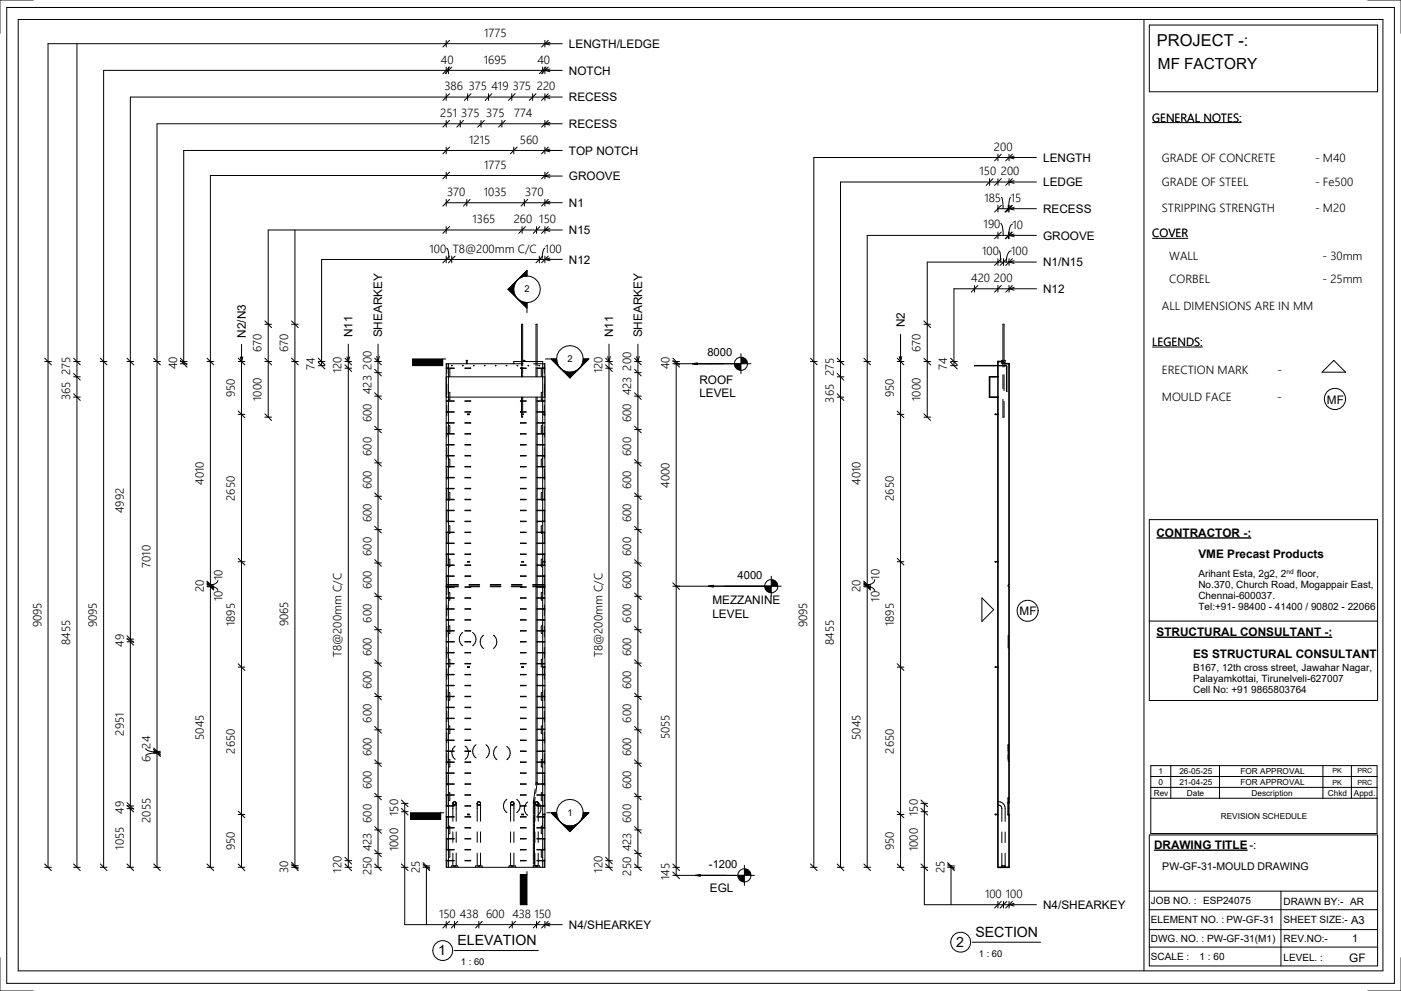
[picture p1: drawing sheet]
<svg xmlns="http://www.w3.org/2000/svg" width="420mm" height="297mm" viewBox="0 0 420 297" stroke-linecap="round" stroke-linejoin="round" font-family="sans-serif">
<g fill="#000">
<path d="M152.3 86.7l2.9-2.8-1.1 1.8-.1 1zM152.3 86.7h1.7l.1 1.1 1.1 1.8zM158 81.1v1.6l-1 .2-1.8 1zM155.2 89.6l.8 .6 2 .5v1.7zM123.8 107.6h9v2h-9zM165.2 107.6h1.7l.5 2 .7 .8zM170.9 111.6l2-.5 .8-.7-2.8 2.9zM168.1 110.4l.8 .7 2 .5v1.7zM174.9 107.6h1.6l-2.8 2.8 1-1.8zM207.6 109.1l1.5-.3v.5zM220.2 109.1h2v2a2 2 0 0 1-2-2zM222.2 107.1a2 2 0 0 1 2 2h-2z"/>
<path d="M123.1 243.7h9v2h-9zM165.2 243.7h1.7l.1 1 1.1 1.8zM170.9 247.7l2-.6 .8-.6-2.8 2.8zM168.1 246.5l.8 .6 2 .6v1.6zM174.9 243.7h1.6l-2.8 2.8 1-1.8zM156 262.2h2v9h-2z"/>
</g>
<g fill="none" stroke="#000" stroke-width=".3">
<path d="M23.1 13.1v95.3M133.8 12.1v2M134.8 12.1l-2 2M163.4 12.1v2M164.4 12.1l-2 2M164.9 12.7l-1.5 .4 1.5 .4M168.6 13.1h-154.2v246.9M133.8 20.1v2M133.8 29.1h-94.7v79.3M133.8 37.1h-86.7v71.3M134.5 20.1v2M134.8 20.1l-2 2"/>
<path d="M135.5 20.1l-2 2M162.7 20.1v2M163.4 20.1v2M163.7 20.1l-2 2M164.4 20.1l-2 2M164.9 20.7l-1.5 .4 1.5 .4M168.6 21.1h-137.5v238.9M133.8 44.1v2M133.8 51.6v2M133.8 59.8v2M134.8 44.1l-2 2M134.8 59.8l-2 2"/>
<path d="M134.8 51.6l-2 2M140 59.8v2M141 59.8l-2 2M154 44.1v2M155 44.1l-2 2M157.2 59.8v2M158.2 59.8l-2 2M163.4 52.8l1.5 .4M163.4 52.8h5.2M163.4 44.1v2M163.4 51.6v2M163.4 59.8v2"/>
<path d="M163.4 52.6h-100.3v207.4M164.4 44.1l-2 2M164.4 59.8l-2 2M164.4 51.6l-2 2M164.9 44.7l-1.5 .4 1.5 .4M164.9 52.4l-1.5 .4M168.6 45.1h-113.5v64M296.7 54.6h-44.7v53.8M299.2 47.2h-55.2v61.2M88.4 68.9v28.3M133.8 67.9v2M133.8 76.8v2"/>
<path d="M133.9 74.4l.5 1 .2 2.4M134.8 67.9l-2 2M134.8 76.8l-2 2M135.5 76.8v2M136.5 76.8l-2 2M156.5 67.9v2M157.5 67.9l-2 2M160.9 67.9v2M161.7 76.8v2M161.9 67.9l-2 2M162.7 76.8l-2 2M163.4 77.8l1.5 .4"/>
<path d="M163.4 77.8h5.2M163.4 67.9v2M163.4 76.8v2M163.4 77.8h-67v31.8M163.4 74.4a4.1 4.1 0 0 0-.9 3.4M164.4 67.9l-2 2M164.4 76.8l-2 2M164.9 77.4l-1.5 .4M164.9 68.6l-1.5 .4 1.5 .4M164.9 60.4l-1.5 .4 1.5 .4M168.6 69l-88.2-.1v28.3M168.6 60.8h-34.8"/>
<path d="M299.2 70.6h-39.2v37.8M299.2 78.6h-21.2v18.6M152.3 86.7l5.7 5.7v-1.7M152.3 86.7h1.7M154 86.7a4 4 0 0 0 4 4M158 82.7a4 4 0 0 1 4 4 4 4 0 0 1-4 4M158 82.7a4 4 0 0 0-4 4 4 4 0 0 0 4 4M158 82.7a4 4 0 0 0-4 4M158 82.7v-1.6l-5.7 5.6M158 92.7v1.1M292.2 86.6h-6.2v21.8M13.4 108.4h2"/>
<path d="M13.4 107.4l2 2M30.1 108.4h2M30.1 107.4l2 2M54.1 109.1h2M54.1 108.4h2M54.1 108.1l2 2M54.1 107.4l2 2M62.1 108.4h2M62.1 107.4l2 2M71.4 108.4h2M71.4 107.4l2 2M72 107l.4 1.5 .4-1.5"/>
<path d="M72.4 103.3v156.7M95.4 108.4h2M95.4 108.6l2 2M95.4 109.6h2M95.4 107.4l2 2M103.4 110.4h2M103.4 108.4h2M103.4 109.4l2 2M103.4 107.4l2 2M104 107l.4 1.5 .4-1.5M104.4 103.2v156.8M112.3 108.4h2.1"/>
<path d="M112.3 117.8l2.1 2M112.3 118.8h2.1M112.3 110.7l2.1 2M112.3 111.7h2.1M112.3 107.4l2.1 2M113 106.9l.4 1.5 .4-1.5M113.4 103.2v156.8M132.8 107.6v2h-9v-2h9.9M133.8 113h29.6M133.8 119.1h29.6M134 109.1v2.8M134 115.1v3.2"/>
<path d="M134.5 109.1v150.9M134.5 110.5l.4 .1v2.2l-.4 .2M134.5 117.5l.4 .2v2.1l-.4 .2M135.4 109.6h.1M135.5 109.6h.1M136.2 110.3l-2.4 .1 2.4 .1M138.7 109.6h.1M138.8 109.6h.1M139.4 110.3h1.7l-1.7 .2M139.8 109.1v-1.1h.3v1.1M139.8 108.1h.3M142 109.6h.1"/>
<path d="M142.1 109.6h.1M145.2 109.6h.1M145.3 109.6h.1M145.4 109.6h.1M148.5 109.6h.1M148.6 109.6h.1M151.8 109.6h.1M151.9 109.6h-.1M151.9 109.6h.1M154 109.1v-.7h8.7v151.6M155.1 109.6h.1M155.2 109.6h.1"/>
<path d="M156.4 109.7v-12.5h.3v12.5M156.4 110.1v.2M156.4 110.5v2.5M156.4 119.1v1.1M156.7 110.1v.2M156.7 110.5v1.6M156.7 112.4v.6M156.7 119.1v1.1M156.8 109.1h-23v150.9h29.6v-150.9h-3.4M157.1 108.1h.2M157.1 108.4v-.4h.2v.4M157.8 110.3h-1.8l1.8 .2"/>
<path d="M158.4 109.6h.1M158.5 109.6h.1M160.7 109.7v-12.5h.3v12.5M160.7 110.1v.2M160.7 110.5v2.5M160.7 119.1v1.1M161 110.3l2.4 .1-2.4 .1M161 110.1v.2M161 110.5v2.5M161 119.1v1.1M161.7 109.6h-.1M161.7 109.6h.1"/>
<path d="M161.6 109.6h.1M162.7 110.5l-.4 .1v2.2l.4 .2M162.7 117.5l-.4 .2v2.1l.4 .2M163.2 109.1v2.8M163.2 115.1v3.2M163.5 107.6h1.4M166.9 107.6a4 4 0 0 1 4-4 4 4 0 0 1 4 4M166.9 107.6a4 4 0 0 0 4 4 4 4 0 0 0 4-4M166.9 107.6a4 4 0 0 0 4 4M166.9 107.6h-1.7l5.7 5.7M170.9 111.6v1.7M174.9 107.6a4 4 0 0 1-4 4"/>
<path d="M174.9 107.6h1.6l-5.6 5.7M181.6 110.4h2M181.6 108.4h2M181.6 109.4l2 2M181.6 107.4l2 2M182.2 106.9l.4 1.5 .4-1.5M182.6 103.2v156.8M190.3 108.4h2M190.3 118.8h2M190.3 111.7h2M190.3 117.8l2 2M190.3 110.7l2 2"/>
<path d="M190.3 107.4l2 2M190.9 106.9l.4 1.5 .4-1.5M191.3 103.2v156.8M202.3 109.1h22.9M207.6 109.1l1.5-.3v.5zM222.2 106.1v6M292.2 109.6l9.6 .1 .1 7.7-.2-7.6zM299.2 113v6.1M300.4 108.4v-.4h.9l.1 1.1M300.7 108.7l.2 .2 .2-.2M300.7 108.6l.2-.2 .2 .2M300.7 108.6v.1"/>
<path d="M300.7 108v-10.8h.3v10.8M300.7 108.5v.3M300.7 109.7v.3M300.7 112.4v4.2M300.7 119.7v4.2M301 108.4v.4M301 109.7v.3M301 112.4v4.7M301.1 108.6v.1M399.9 108l3.6 3.6h-7.1zM71.4 123.2l2 2M71.4 124.2h2"/>
<path d="M112.3 137.8l2.1 2M112.3 138.8h2.1M112.3 127.8l2.1 2M112.3 128.8h2.1M134 121.5v3.1M134 127.8v3.2M134 134.2v3.2M134.5 127.5l.4 .2v2.1l-.4 .2M134.5 137.5l.4 .2v2.2l-.4 .1M136.2 120.2h-2.4l2.4 .1M136.2 123.4l-2.4 .1 2.4 .1M136.2 126.7l-2.4 .1 2.4 .1"/>
<path d="M136.2 130l-2.4 .1h2.4M136.2 133.3h-2.4l2.4 .1M136.2 136.6h-2.4l2.4 .1M136.2 139.8l-2.4 .1 2.4 .1M139.4 120.2h1.7l-1.7 .1M139.4 123.4h1.7l-1.7 .2M139.4 126.7h1.7l-1.7 .2M139.4 130h1.7l-1.7 .1M139.4 133.3h1.7l-1.7 .1M139.4 136.6h1.7l-1.7 .1M139.4 139.8h1.7l-1.7 .2M140.2 124.1l.5 .2h-.5z"/>
<path d="M140.2 124.1v.2M156.4 123.6v1.5h.3v-.4M156.4 120.3v1.1M156.4 121.5v1.9M156.5 124.1h.5v.2h-.5zM156.5 124.1v.2M156.7 120.3v1.1M156.7 121.5v1.9M156.7 123.6v.2M156.9 124.1v.2M157.8 120.2h-1.8l1.8 .1M157.8 123.4h-1.8l1.8 .2"/>
<path d="M157.8 126.7h-1.8l1.8 .2M157.8 130h-1.8l1.8 .1M157.8 133.3h-1.8l1.8 .1M157.8 136.6h-1.8l1.8 .1M157.8 139.8h-1.8l1.8 .2M160.7 120.3v1.1M160.7 121.5v1.9M160.7 123.6v.5M160.7 124.3v2.4M160.7 126.9v.2M160.7 127.2v2.8M160.7 130.1v2.7"/>
<path d="M160.7 132.9v.4M160.7 133.4v3.2M160.7 136.7v1.8M160.7 138.6v1.2M160.7 140v3.1M161 120.2h2.4l-2.4 .1M161 123.4l2.4 .1-2.4 .1M161 126.7l2.4 .1-2.4 .1M161 130l2.4 .1h-2.4M161 133.3h2.4l-2.4 .1M161 136.6h2.4l-2.4 .1M161 139.8l2.4 .1-2.4 .1"/>
<path d="M161 120.3v1.1M161 121.5v1.9M161 123.6v.5M161 124.3v2.4M161 126.9v.2M161 127.2v2.8M161 130.1v2.7M161 132.9v.4M161 133.4v3.2M161 136.7v1.8M161 138.6v1.2M161 140v3.1"/>
<path d="M162.7 127.5l-.4 .2v2.1l.4 .2M162.7 137.5l-.4 .2v2.2l.4 .1M162.7 124.1h.7M162.7 124.3h.7M163.2 121.5v3.1M163.2 127.8v3.2M163.2 134.2v3.2M163.3 124.1v.2M190.3 138.8h2M190.3 128.8h2M190.3 137.8l2 2M190.3 127.8l2 2"/>
<path d="M298.5 124.1v.2M299.2 124.1h-.8v.2h.8M300.7 124.1v.2M301 120.3v4.8h-.3v-.6M112.3 157.8l2.1 2M112.3 158.8h2.1M112.3 147.8l2.1 2M112.3 148.8h2.1M134 140.6v3.1M134 146.9v3.2M134 153.3v3.2M134 159.6v3.2"/>
<path d="M134.5 147.5l.4 .2v2.2l-.4 .1M134.5 157.5l.4 .2v2.2l-.4 .1M136.2 143.1l-2.4 .1 2.4 .1M136.2 146.4l-2.4 .1h2.4M136.2 149.7l-2.4 .1h2.4M136.2 153h-2.4l2.4 .1M136.2 156.2l-2.4 .1 2.4 .1M136.2 159.5l-2.4 .1 2.4 .1M139.4 143.1h1.7l-1.7 .2M139.4 146.4h1.7l-1.7 .1M139.4 149.7h1.7l-1.7 .1M139.4 153h1.7l-1.7 .1"/>
<path d="M139.4 156.2h1.7l-1.7 .2M139.4 159.5h1.7l-1.7 .2M157.8 143.1h-1.8l1.8 .2M157.8 146.4h-1.8l1.8 .1M157.8 149.7h-1.8l1.8 .1M157.8 153h-1.8l1.8 .1M157.8 156.2h-1.8l1.8 .2M157.8 159.5h-1.8l1.8 .2M160.7 143.3v.9M160.7 144.3v2.1M160.7 146.5v3.2M160.7 149.8v.1"/>
<path d="M160.7 150v3M160.7 153.1v2.5M160.7 155.7v.5M160.7 156.4v3.1M160.7 159.7v1.6M161 143.1l2.4 .1-2.4 .1M161 146.4l2.4 .1h-2.4M161 149.7l2.4 .1h-2.4M161 153h2.4l-2.4 .1M161 156.2l2.4 .1-2.4 .1M161 159.5l2.4 .1-2.4 .1M161 143.3v.9"/>
<path d="M161 144.3v2.1M161 146.5v3.2M161 149.8v.1M161 150v3M161 153.1v2.5M161 155.7v.5M161 156.4v3.1M161 159.7v1.6M162.7 147.5l-.4 .2v2.2l.4 .1M162.7 157.5l-.4 .2v2.2l.4 .1M163.2 140.6v3.1M163.2 146.9v3.2"/>
<path d="M163.2 153.3v3.2M163.2 159.6v3.2M190.3 158.8h2M190.3 148.8h2M190.3 157.8l2 2M190.3 147.8l2 2M62.1 175.9h2M62.1 175.2h2M62.1 175.4h2M62.1 175.7h2M62.1 174.9l2 2M62.1 174.7l2 2"/>
<path d="M62.1 174.4l2 2M62.1 174.2l2 2M63.1 175.8a2.12 2.12 0 0 1 2.2 1.2M65.3 174a1.85 1.85 0 0 1-2.2 1.3M71.4 167.4l2 2M71.4 168.4h2M112.3 177.8l2.1 2M112.3 178.8h2.1M112.3 167.8l2.1 2M112.3 168.8h2.1M134 166v3.2M134 172.4v2.8"/>
<path d="M134 175.9v2.3M134 175.9h3.5M134 175.2h3.5M134 175.2l-.2 .2h3.7M134.2 175.9l-.4 .1 2.4 .1M134.5 167.5l.4 .2v2.2l-.4 .1M134.5 177.5l.4 .2v2.2l-.4 .1M136.2 162.8l-2.4 .1h2.4M136.2 166.1l-2.4 .1h2.4M136.2 169.4h-2.4l2.4 .1M136.2 172.7h-2.4l2.4 .1M136.2 179.2l-2.4 .1h2.4"/>
<path d="M137.5 175.7h-3.7l.2 .2M139.4 162.8h1.7l-1.7 .1M139.4 166.1h1.7l-1.7 .1M139.4 169.4h1.7l-1.7 .1M139.4 172.7h1.7l-1.7 .1M139.4 179.2h1.7l-1.7 .1M140.2 168.3l.5 .2h-.5zM140.2 168.3v.2M140.6 175.2h3.2M140.6 175.4h3.2M140.6 175.7h3.2M141.1 175.9l-1.7 .2"/>
<path d="M143.8 175.9h-4.4M147 175.9h3.2M147 175.2h3.2M147 175.4h3.2M147 175.7h3.2M153.4 175.9h4.4M153.4 175.2h3.1M153.4 175.4h3.1M153.4 175.7h3.1M156 175.9l1.8 .2M156.5 168.3h.5v.2h-.5zM156.5 168.3v.2"/>
<path d="M156.9 168.3v.2M157.8 162.8h-1.8l1.8 .1M157.8 166.1h-1.8l1.8 .1M157.8 169.4h-1.8l1.8 .1M157.8 172.7h-1.8l1.8 .1M157.8 179.2h-1.8l1.8 .1M159.7 175.9h3.5M159.7 175.2h3.5M159.7 175.7h3.7l-.2 .2M160.7 161.5v1.3M160.7 162.9v3.2M160.7 166.2v.8"/>
<path d="M160.7 167.2v1.1M160.7 168.5v.9M160.7 169.5v3.2M160.7 172.9v3M160.7 176.1v2.3M160.7 178.6v.6M160.7 179.3v3.2M161 162.8l2.4 .1h-2.4M161 166.1l2.4 .1h-2.4M161 169.4h2.4l-2.4 .1M161 172.7h2.4l-2.4 .1M161 179.2l2.4 .1h-2.4"/>
<path d="M161 161.5v1.3M161 162.9v3.2M161 166.2v.8M161 167.2v1.1M161 168.5v.9M161 169.5v3.2M161 172.9v3M161 176.1v2.3M161 178.6v.6M161 179.3v3.2M162.7 167.5l-.4 .2v2.2l.4 .1M162.7 177.5l-.4 .2v2.2l.4 .1"/>
<path d="M162.7 168.5h.7M162.7 168.3h.7M163 175.9l.4 .1-2.4 .1M163.2 166v3.2M163.2 172.4v2.8M163.2 175.9v2.3M163.2 175.2l.2 .2h-3.7M163.3 168.3v.2M190.3 178.8h2M190.3 168.8h2M190.3 177.8l2 2M190.3 167.8l2 2"/>
<path d="M202.6 175.7h30.4M294.4 179.2l3.5 3.6-3.5 3.5zM298.5 168.3v.2M299.2 168.3h-.8v.2h.8M71.4 199l2 2M71.4 200h2M112.3 197.8l2.1 2M112.3 198.8h2.1M112.3 187.8l2.1 2M112.3 188.8h2.1M134 181.4v3.2M134 187.7v3.2"/>
<path d="M134 194.1v3.2M134.5 187.5l.4 .2v2.2l-.4 .1M134.5 197.5l.4 .2v2.2l-.4 .1M136.2 182.5l-2.4 .1h2.4M136.2 185.8h-2.4l2.4 .1M136.2 189.1h-2.4l2.4 .1M136.2 192.3l-2.4 .1 2.4 .1M136.2 195.6l-2.4 .1h2.4M136.2 198.9l-2.4 .1h2.4M138.7 189.6a2.45 2.45 0 0 0 0 4M139.4 182.5h1.7l-1.7 .1M139.4 185.8h1.7l-1.7 .1"/>
<path d="M139.4 189.1h1.7l-1.7 .1M139.4 192.3h1.7l-1.7 .2M139.4 195.6h1.7l-1.7 .1M139.4 198.9h1.7l-1.7 .1M140.2 199.9l.5 .2h-.5zM140.2 199.9v.2M141.7 189.6a2.45 2.45 0 0 1 0 4M145 190.4a2.45 2.45 0 0 0 0 4M147.9 190.4a2.45 2.45 0 0 1 0 4M156.5 199.9h.5v.2h-.5zM156.5 199.9v.2M156.9 199.9v.2"/>
<path d="M157.8 182.5h-1.8l1.8 .1M157.8 185.8h-1.8l1.8 .1M157.8 189.1h-1.8l1.8 .1M157.8 192.3h-1.8l1.8 .2M157.8 195.6h-1.8l1.8 .1M157.8 198.9h-1.8l1.8 .1M160.7 182.6v1.5M160.7 184.3v1.5M160.7 185.9v3.2M160.7 189.2v.6M160.7 190v2.3M160.7 192.5v3"/>
<path d="M160.7 195.7v3.2M160.7 199v.9M161 182.5l2.4 .1h-2.4M161 185.8h2.4l-2.4 .1M161 189.1h2.4l-2.4 .1M161 192.3l2.4 .1-2.4 .1M161 195.6l2.4 .1h-2.4M161 198.9l2.4 .1h-2.4M161 182.6v1.5M161 184.3v1.5M161 185.9v3.2M161 189.2v.6"/>
<path d="M161 190v2.3M161 192.5v3M161 195.7v3.2M161 199v.9M162.7 187.5l-.4 .2v2.2l.4 .1M162.7 197.5l-.4 .2v2.2l1.1 .2M162.7 199.9h.7M163.2 181.4v3.2M163.2 187.7v3.2M163.2 194.1v3.2M163.3 199.9v.2M190.3 198.8h2"/>
<path d="M190.3 188.8h2M190.3 197.8l2 2M190.3 187.8l2 2M298.5 199.9v.2M299.2 199.9h-.8v.2h.8M302.3 190.5v3.8M112.3 208.8h2.1M112.3 217.8l2.1 2M112.3 218.8h2.1M112.3 207.8l2.1 2M134 200.5v3.1M134 206.8v3.2"/>
<path d="M134 213.2v3.2M134 219.6v3.1M134.5 207.5l.4 .2v2.2l-.4 .1M134.5 217.5l.4 .2v2.2l-.4 .1M136.2 202.2h-2.4l2.4 .1M136.2 205.5h-2.4l2.4 .1M136.2 208.7l-2.4 .1 2.4 .1M136.2 212l-2.4 .1 2.4 .1M136.2 215.3l-2.4 .1h2.4M136.2 218.6h-2.4l2.4 .1M139.4 202.2h1.7l-1.7 .1M139.4 205.5h1.7l-1.7 .1"/>
<path d="M139.4 208.7h1.7l-1.7 .2M139.4 212h1.7l-1.7 .2M139.4 215.3h1.7l-1.7 .1M139.4 218.6h1.7l-1.7 .1M157.8 202.2h-1.8l1.8 .1M157.8 205.5h-1.8l1.8 .1M157.8 208.7h-1.8l1.8 .2M157.8 212h-1.8l1.8 .2M157.8 215.3h-1.8l1.8 .1M157.8 218.6h-1.8l1.8 .1M160.7 200.1v1.1M160.7 201.4v.8"/>
<path d="M160.7 202.3v3.2M160.7 205.6v1.3M160.7 207.1v1.6M160.7 208.9v3.1M160.7 212.2v.5M160.7 212.8v2.5M160.7 215.4v3M160.7 218.5v.1M160.7 218.7v3.2M161 202.2h2.4l-2.4 .1M161 205.5h2.4l-2.4 .1M161 208.7l2.4 .1-2.4 .1"/>
<path d="M161 212l2.4 .1-2.4 .1M161 215.3l2.4 .1h-2.4M161 218.6h2.4l-2.4 .1M161 200.1v1.1M161 201.4v.8M161 202.3v3.2M161 205.6v1.3M161 207.1v1.6M161 208.9v3.1M161 212.2v.5M161 212.8v2.5M161 215.4v3"/>
<path d="M161 218.5v.1M161 218.7v3.2M162.7 207.5l-.4 .2v2.2l.4 .1M162.7 217.5l-.4 .2v2.2l.4 .1M163.2 200.5v3.1M163.2 206.8v3.2M163.2 213.2v3.2M163.2 219.6v3.1M190.3 208.8h2M190.3 218.8h2M190.3 217.8l2 2M190.3 207.8l2 2"/>
<path d="M112.3 237.8l2.1 2M112.3 238.8h2.1M112.3 227.8l2.1 2M112.3 228.8h2.1M120.4 239.8l2 2M134 225.9v3.2M134 232.3v3.2M134 238.6v3.2M134.5 227.5l.4 .2v2.2l-.4 .1M134.5 237.6l.4 .1v2.2l-.4 .2M136.2 221.9h-2.4l2.4 .1M136.2 225.1l-2.4 .1 2.4 .1"/>
<path d="M136.2 228.4l-2.4 .1 2.4 .1M136.2 231.7l-2.4 .1h2.4M136.2 235l-2.4 .1h2.4M136.2 238.3h-2.4l2.4 .1M136.5 223.7a2.45 2.45 0 0 0 0 4M139.4 221.9h1.7l-1.7 .1M139.4 225.1h1.7l-1.7 .2M139.4 228.4h1.7l-1.7 .2M139.4 231.7h1.7l-1.7 .1M139.4 235h1.7l-1.7 .1M139.4 238.3h1.7l-1.7 .1M139.5 223.7a2.45 2.45 0 0 1 0 4"/>
<path d="M142.8 223.3a2.45 2.45 0 0 0 0 3.9M145.7 223.3a2.45 2.45 0 0 1 0 3.9M149 223.8a2.45 2.45 0 0 0 0 4M152 223.8a2.45 2.45 0 0 1 0 4M152 239.6a2.45 2.45 0 0 0 0 4M154.9 239.6a2.45 2.45 0 0 1 0 4M157.8 221.9h-1.8l1.8 .1M157.8 225.1h-1.8l1.8 .2M157.8 228.4h-1.8l1.8 .2M157.8 231.7h-1.8l1.8 .1M157.8 235h-1.8l1.8 .1M157.8 238.3h-1.8l1.8 .1"/>
<path d="M160.2 238.4l-.3 2.8M160.5 239l-.2 1.4M160.5 236.6l-.3 1.7M160.7 235.1l-.1 .3M160.7 231.8v3.2M160.7 222v2.1M160.7 224.2v.9M160.7 225.3v3.1M160.7 228.6v1.2M160.7 229.9v1.8M160.9 235.6l-.3 2.2M161 221.9h2.4l-2.4 .1"/>
<path d="M161 225.1l2.4 .1-2.4 .1M161 228.4l2.4 .1-2.4 .1M161 231.7l2.4 .1h-2.4M161 235l2.4 .1h-2.4M161 238.3h2.4l-2.4 .1M161 235.1l-.1 .4M161 231.8v3.2M161 222v2.1M161 224.2v.9M161 225.3v3.1M161 228.6v1.2M161 229.9v1.8"/>
<path d="M162.7 227.5l-.4 .2v2.2l.4 .1M162.7 237.6l-.4 .1v2.2l.4 .2M163.2 225.9v3.2M163.2 232.3v3.2M163.2 238.6v3.2M190.3 238.8h2M190.3 228.8h2M190.3 237.8l2 2M190.3 227.8l2 2M302.3 228.3h.3M302.6 223.3h-.3v4.6M302.6 239.1h-.3v1.9"/>
<path d="M13.4 259l2 2M30.1 259l1 1M62.1 259l2 2M71.4 244.2h2M71.4 243.2l2 2M71.4 259l2 2M103.4 259l2 2M103.4 257l2 2M103.4 258h2M112.3 259l2.1 2M112.3 254.8l2.1 2M112.3 255.8h2.1"/>
<path d="M112.3 247.8l2.1 2M112.3 248.8h2.1M120.4 240.8h2M120.4 242.3l2 2M120.4 243.3h2M120.4 259l2 2M121.4 240.8v36.4h47.2M126.9 259.6h2M126.9 258.6l2 2M126.9 259l2 2M127.9 259.6v17.6M132.1 243.7v2h-9v-2h10"/>
<path d="M134 245v3.2M134 251.4v3.1M134 257.7v2.3M134.5 247.6l.4 .1v2.2l-.4 .2M134.5 254.6l.4 .2v2.1l-.4 .2M135.8 240.8l.5 .5M135.8 240.8v5.4M135.8 249.4v3.2M135.8 255.7v3.9M135.9 240.6a.5 .5 0 0 0 .4 .7M135.9 240.6h.1M135.9 241.2h.8"/>
<path d="M136.1 241.3h.4h-.2M136.2 259.7l-.8-.1-.2 .4M136.2 259.7h.1M136.2 241.5l-2.4 .1 2.4 .1M136.2 244.8l-2.4 .1 2.4 .1M136.2 248.1l-2.4 .1h2.4M136.2 251.4l-2.4 .1h2.4M136.2 254.7h-2.4l2.4 .1M136.2 257.9l-2.4 .1 2.4 .1M136.3 240.3l-.4 .3M136.3 240.3l.5 .5M136.3 240.3l-.5 .5"/>
<path d="M136.3 240.3l.2 .1M136.4 259.7h-.2M136.4 259.6h.8l.2 .4M136.4 259.6v.1M136.5 240.4l.2 .7M136.6 240.5v.7M136.7 240.7v.4M136.7 241.1l-.2 .2M136.8 240.8l-.5 .5M136.8 240.8v5.4M136.8 249.4v3.2M136.8 255.7v3.9"/>
<path d="M139.4 241.5h1.7l-1.7 .2M139.4 244.8h1.7l-1.7 .2M139.4 248.1h1.7l-1.7 .1M139.4 251.4h1.7l-1.7 .1M139.4 254.7h1.7l-1.7 .1M139.4 257.9h1.7l-1.7 .2M140.2 244.1l.5 .2h-.5zM140.2 244.1v.2M143.1 240.8l.5 .5M143.1 240.8v5.4M143.1 249.4v3.2M143.1 255.7v3.9"/>
<path d="M143.1 240.6a.5 .5 0 0 0 .5 .7M143.2 240.6h.1M143.2 241.2h.4l-.2 .1M143.6 240.3l-.4 .3M143.6 240.3l.5 .5M143.6 240.3l-.5 .5M143.6 240.3a.5 .5 0 0 1 .5 .5 .5 .5 0 0 1-.5 .5M144.1 240.8l-.5 .5M144.1 240.8v5.4M144.1 249.4v3.2M144.1 255.7v3.9M153.1 240.8l.5 .5"/>
<path d="M153.1 240.8v5.4M153.1 249.4v3.2M153.1 255.7v3.9M153.2 240.6a.5 .5 0 0 0 .4 .7M153.2 240.6h.1M153.5 259.7l-.8-.1-.2 .4M153.5 259.7h.1M153.6 240.3l-.4 .3M153.6 240.3l.5 .5M153.6 240.3l-.5 .5M153.6 240.3a.5 .5 0 0 1 .5 .5 .5 .5 0 0 1-.5 .5M153.7 259.7l.8-.1 .2 .4"/>
<path d="M153.7 259.7h-.1M154 241.2h-.5l.3 .1M154.1 240.8v5.4M154.1 240.8l-.5 .5M154.1 240.8v.1M154.1 249.4v3.2M154.1 255.7v3.9M156.5 244.1h.5v.2h-.5zM156.5 244.1v.2M156.9 244.1v.2M157.8 241.5h-1.8l1.8 .2M157.8 244.8h-1.8l1.8 .2"/>
<path d="M157.8 248.1h-1.8l1.8 .1M157.8 251.4h-1.8l1.8 .1M157.8 254.7h-1.8l1.8 .1M157.8 257.9h-1.8l1.8 .2M158.2 240.4a2.45 2.45 0 0 0 0 4M159.9 259.3v.2h.4v-.2M159.9 241.3v.2M159.9 241.7v2.4M159.9 244.3v.5M159.9 245v1.9M159.9 247v1.1M159.9 248.2v3.2"/>
<path d="M159.9 251.5v1.1M159.9 252.7v2M159.9 254.8v3.1M159.9 258.1v.2M159.9 258.4v.6M160.3 241.3v.2M160.3 241.7v2.4M160.3 244.3v.5M160.3 245v1.9M160.3 247v1.1M160.3 248.2v3.2M160.3 251.5v1.1"/>
<path d="M160.3 252.7v2M160.3 254.8v3.1M160.3 258.1v.2M160.3 258.4v.6M160.3 240.5v.7M160.3 240.4v.1M160.4 240.8l.5 .5M160.4 240.8v5.4M160.4 249.4v3.2M160.4 255.7v3.9M160.4 240.6v.5M160.4 240.6h.1"/>
<path d="M160.5 240.7v.4l.4 .2M160.5 241.2h.8M160.6 240.5v.7M160.7 241.3h.4M160.8 259.7l-.8-.1-.2 .4M160.8 259.7h.1M160.9 240.3l-.5 .3M160.9 240.3l.5 .5M160.9 240.3l-.5 .5M160.9 240.3l.2 .1M161 241.5l2.4 .1-2.4 .1M161 244.8l2.4 .1-2.4 .1"/>
<path d="M161 248.1l2.4 .1h-2.4M161 251.4l2.4 .1h-2.4M161 254.7h2.4l-2.4 .1M161 257.9l2.4 .1-2.4 .1M161 259.7h-.1M161 259.6h.8l.2 .4M161 259.6v.1M161.1 240.4a.5 .5 0 0 1 .3 .6 .5 .5 0 0 1-.5 .3M161.2 240.4a2.45 2.45 0 0 1 0 4M161.4 240.8l-.5 .5M161.4 240.8v5.4M161.4 249.4v3.2"/>
<path d="M161.4 255.7v3.9M162.7 247.6l-.4 .1v2.2l.4 .2M162.7 254.6l-.4 .2v2.1l.4 .2M162.7 244.3h.7M162.7 244.1h.7M163.2 245v3.2M163.2 251.4v3.1M163.2 257.7v2.3M163.3 244.1v.2M164 243.7h.9M166.9 243.7a4 4 0 0 1 4-4 4 4 0 0 1 4 4M166.9 243.7a4 4 0 0 0 4 4 4 4 0 0 0 4-4"/>
<path d="M166.9 243.7a4 4 0 0 0 4 4M166.9 243.7h-1.7l5.7 5.6M170.9 247.7v1.6M174.9 243.7a4 4 0 0 1-4 4M174.9 243.7h1.6l-5.6 5.6M181.6 258h2M181.6 259l2 2M181.6 257l2 2M190.3 255.8h2M190.3 248.8h2M190.3 259l2 2M190.3 254.8l2 2"/>
<path d="M190.3 247.8l2 2M298.5 244.1v.2M299.2 244.1h-.8v.2h.8M299.2 241.3h.2a1 1 0 0 1 1 1v4M299.2 240.3h.2a2 2 0 0 1 2 2v4M300.4 249.4v3.2M300.4 255.8v3.9M301.4 249.4v3.2M301.4 255.8v3.9M302.3 244.1h.3M302.3 243.9v.4M302.6 240.6v3.7"/>
<path d="M13.4 260h2M30.1 260h2M31.1 260l1 1M62.1 260h2M71.4 260h2M103.4 260h2M112.3 260h2.1M120.4 260h2M126.9 260h2M133.8 276.2v2M134.8 276.2l-2 2M136.3 276.2v2"/>
<path d="M137.3 276.2l-2 2M142.5 260l.2-.4h1.8l.2 .4M143.6 276.2v2M144.6 276.2l-2 2M153.6 276.2v2M154.6 276.2l-2 2M158 261.3v9.9h-2v-9h2M160.9 276.2v2M161.9 276.2l-2 2M163.4 276.2v2M164.4 276.2l-2 2M164.9 276.8l-1.5 .4 1.5 .4"/>
<path d="M181.6 260h2M190.3 260h2M202.6 262.4h15M277.1 260v11.2h22.1M285.2 260v11.2M300.3 260l.1-.4h.9l.2 .4"/>
<circle cx="222.2" cy="109.1" r="2"/>
<circle cx="400.3" cy="119.6" r="3.2"/>
<circle cx="308.1" cy="183.1" r="3.2"/>
</g>
<path d="M299.2 108.4h1.2l.2 .7h2v66.1l-.2 .2 .2 .5v64.7h-.3v3.7h.3v15.7h-3.4v-140.9h-2.5v-6.1h2.5z" fill="none" stroke="#000" stroke-width=".5"/>
<path d="M212.1 103.7h7.4v3.8h-7.4z" fill="#fff"/>
<g fill="none" stroke="#000" stroke-width=".3">
<path d="M212.4 175.7l1.5-.2v.5zM212.4 175.7h21.9M231.3 172.7v6"/>
<circle cx="231.3" cy="175.7" r="2"/>
</g>
<path d="M212.4 175.7l1.5-.2v.5zM229.3 175.7h2v2a2 2 0 0 1-2-2zM231.3 173.7a2 2 0 0 1 2 2h-2z" fill="#000"/>
<path d="M221.2 170.4h7.4v3.8h-7.4z" fill="#fff"/>
<g fill="none" stroke="#000" stroke-width=".3">
<path d="M223.2 259.4v6M208.5 262.4l1.5-.2v.5zM208.5 262.4h17.7"/>
<circle cx="223.2" cy="262.4" r="2"/>
</g>
<path d="M208.5 262.4l1.5-.2v.5zM221.2 262.4h2v2a2 2 0 0 1-2-2zM223.2 260.4a2 2 0 0 1 2 2h-2z" fill="#000"/>
<path d="M212.6 257.1h8.5v3.8h-8.5z" fill="#fff"/>
<g fill="none" stroke="#000" stroke-width=".3">
<path d="M2 2.2h416.1v292.6h-416.1zM5.5 5.8h409.2v285.3h-409.2zM10 0h-10v10M343 5.8v285.3M344.6 7.5h68.5v20h-68.5zM410.1 0h10v10M133.8 28.1v2M133.8 36.1v2M134.8 36.1l-2 2M134.8 28.1l-2 2M138 36.1v2M139 36.1l-2 2"/>
<path d="M140.2 28.1v2M141.2 28.1l-2 2M144.2 36.1v2M145.2 36.1l-2 2M146.5 28.1v2M147.5 28.1l-2 2M150.5 36.1v2M151.5 36.1l-2 2M153.5 28.1v2M154.5 28.1l-2 2M159.7 28.1v2M160.7 28.1l-2 2"/>
<path d="M163.4 28.1v2M163.4 36.1v2M164.4 36.1l-2 2M164.4 28.1l-2 2M164.9 28.7l-1.5 .4 1.5 .4M164.9 36.7l-1.5 .4 1.5 .4M168.6 37.1h-34.8M168.6 29.1h-34.8M296.7 53.6v2M297.7 53.6l-2 2M299.2 46.2v2M299.2 53.6v2"/>
<path d="M300.2 46.2l-2 2M300.2 53.6l-2 2M300.3 59.2l.3 1 .2 2.4M302.6 46.2v2M302.6 53.6v2M303 59.2l-.4 1-.2 2.4M303.6 46.2l-2.1 2M303.6 53.6l-2.1 2M304.1 46.8l-1.5 .4 1.5 .4M304.1 54.2l-1.5 .4 1.5 .4M310.8 47.2h-11.6M310.8 54.6h-14.1"/>
<path d="M299.2 61.6v2M299.2 69.6v2M299.2 77.6v2M299.6 75.2l.3 1 .1 2.4M300.1 67l.5 1.1 .2 2.5M300.2 77.6l-2 2M300.2 69.6l-2 2M300.2 61.6l-2 2M300.9 77.6v2M301.9 77.6l-2 2M302.3 61.6v2M302.4 69.6v2"/>
<path d="M302.6 61.6v2M302.6 69.6v2M302.6 77.6v2M303.2 75.2a3.1 3.1 0 0 0-1.5 3.4M303.3 61.6l-2 2M303.4 69.6l-2 2M303.6 77.6l-2.1 2M303.6 69.6l-2.1 2M303.6 61.6l-2.1 2M303.6 67.2a3.5 3.5 0 0 0-1.1 3.4M304.1 78.2l-1.5 .4 1.5 .4M304.1 70.2l-1.5 .4 1.5 .4"/>
<path d="M304.1 62.2l-1.5 .4 1.5 .4M310.8 78.6h-11.6M310.8 70.6h-11.6M310.8 62.6h-11.6M79.4 97.2h2M79.4 96.2l2 2M80.4 97.2v27.9M87.4 96.2l2 2M87.4 97.2h2M88.4 97.2v162.8M277 97.2h2M277 96.2l2 2"/>
<path d="M278 97.2v27.9M292.2 85.6v2M293.2 85.6l-2 2M299.2 85.6v2M300.2 85.6l-2 2M302.6 85.6v2M303.6 85.6l-2.1 2M304.1 86.2l-1.5 .4 1.5 .4M310.8 86.6h-18.6M22.1 108.4h2M22.1 118.1l2 2M22.1 119.1h2"/>
<path d="M22.1 112l2 2M22.1 113h2M22.1 107.4l1 1M23.1 108.4v151.6M23.1 108.4l1 1M38.1 108.4h2M38.1 107.4l2 2M39.1 108.4v151.6M46.1 108.4h2M46.1 107.4l2 2M47.1 108.4v151.6M79.4 108.4h2"/>
<path d="M79.4 107.4l2 2M87.4 108.4h2M87.4 107.4l2 2M201.7 107.4l2 2M201.7 108.4h2M201.7 108.1l2 2M201.7 109.1h2M202.7 108.4v154M243 108.4h2M243 107.4l2 2M244 108.4v151.6M251 108.4h2"/>
<path d="M251 119.1h2M251 113h2M251 118.1l2 2M251 112l2 2M251 107.4l2 2M252 108.4v151.6M259 108.4h2M259 107.4l2 2M260 108.4v151.6M269 108.4h2M269 107.4l2 2M269.6 106.9l.4 1.5 .4-1.5"/>
<path d="M270 100.2v159.8M277 108.4h2M277 107.4l2 2M285 108.4h2M285 108.6l2 2M285 109.6h2M285 107.4l2 2M286 108.4v1.2M79.4 124.1l2 2M79.4 125.1h2M269 123.2l2 2M269 124.2h2"/>
<path d="M277 125.1h2M277 124.1l2 2M344.6 155.8h68.5v54.2h-68.5zM201.7 174.7l2 2M201.7 175.7h2M259 175.7h2M259 174.9l2 2M259 175.9h2M259 174.7l2 2M259 174.4l2 2M259 175.4h2M259 174.2l2 2"/>
<path d="M259 175.2h2M260 175.8a2.11 2.11 0 0 1 2.3 1.4M262.3 173.8a1.93 1.93 0 0 1-2.3 1.5M269 167.4l2 2M269 168.4h2M38.1 190.6l2 2M38.1 191.6h2M38.1 191.4l2 2M38.1 192.4h2M269 199l2 2M269 200h2M344.6 186.2h68.5"/>
<path d="M43.7 224.4a3.6 3.6 0 0 0 3.4 1.1M46.1 224.3l2 2M46.1 225.3h2M46.1 224.7l2 2M46.1 225.7h2M46.1 224.8l2 2M46.1 225.8h2M47.1 225.7l-1.7 .1a1.86 1.86 0 0 0-1.7 .8M276.1 239.8l2 2M22.1 259l2 2M38.1 240.6l2 2M38.1 241.6h2"/>
<path d="M38.1 241.4l2 2M38.1 242.4h2M38.1 259l2 2M46.1 259l2 2M87.4 259l2 2M87.4 258.5l2 2M87.4 259.5h2M201.7 259l2 2M243 259l2 2M251 259l2 2M259 259l2 2M269 259l2 2"/>
<path d="M269 243.2l2 2M269 244.2h2M276.1 259l2 2M276.1 242.3l2 2M276.1 243.3h2M276.1 240.8h2M277.1 240.8v19.2M284.2 259l2 2M284.2 258.6l2 2M284.2 259.6h2M285.2 259.6v.4M344.6 250.3h68.5v39.3h-68.5z"/>
<path d="M22.1 260h2M38.1 260h2M46.1 260h2M87.4 260h2M201.7 260h2M201.7 261.4l2 2M201.7 262.4h2M243 260h2M251 260h2M259 260h2M269 260h2M276.1 260h2"/>
<path d="M284.2 260h2M299.2 270.2v2M300.2 270.2l-2 2M300.9 270.2v2M301.9 270.2l-2 2M302.6 270.2v2M303.6 270.2l-2.1 2M304.1 270.8l-1.5 .4 1.5 .4M310.8 271.2h-11.6M344.6 272.7h68.5M344.6 267.2h68.5M344.6 278.7h68.5"/>
<path d="M384.1 267.2v22.4M0 287.1v10h10M344.6 283.9h68.5M420.1 287.1v10h-10"/>
</g>
<g fill="#fff">
<path d="M346.9 9.5h27.5v5.4h-27.5z"/>
<path d="M405.1 273.8h4.1v3.9h-4.1z"/>
<path d="M346.8 187.4h51.8v4.1h-51.8z"/>
<path d="M357.7 193.9h54.2v4.1h-54.2z"/>
<path d="M346 251.2h27.6v4.2h-27.6z"/>
<path d="M373.6 251.2h1v4.2h-1z"/>
<path d="M374.6 251.2h2.2v4.2h-2.2z"/>
<path d="M346.8 157.6h27.9v4.1h-27.9z"/>
<path d="M359.3 164.1h37.3v4.1h-37.3z"/>
<path d="M359.7 285.1h7.5v3.3h-7.5z"/>
<path d="M405.5 279.4h1.7v3.7h-1.7z"/>
<path d="M367.7 274.1h14.3v3.3h-14.3z"/>
<path d="M347.2 16.6h29.6v5.1h-29.6z"/>
<path d="M348.5 258h44.2v3.6h-44.2z"/>
<path d="M361.9 279.8h20.4v3.3h-20.4z"/>
<path d="M404.8 268.8h4.1v3.3h-4.1z"/>
<path d="M360.7 268.5h14.3v3.3h-14.3z"/>
</g>
<path d="M346.8 161.3h28.4M346.8 191h52.7M346 254.9h28.1" fill="none" stroke="#000" stroke-width=".41"/>
<g fill="none" stroke="#000" stroke-width=".3">
<path d="M345.5 36.8h26.8M345.5 71.4h10.8M345.5 104h15.1M345 229.5h67.9v20.4h-67.9zM345 232.8h67.9M345 236h67.9M345 239.3h67.9M351.1 229.5v9.8M365.7 229.5v9.8M396.7 229.5v9.8M405.2 229.5v9.8M136.3 285h25.1"/>
<path d="M291.5 282.5h20.5"/>
<circle cx="132.8" cy="285" r="3"/>
<circle cx="288" cy="282.5" r="3"/>
</g>
<text font-size="4.9" x="346.9" y="13.9">PROJECT -:</text>
<text font-size="4.6" x="347.2" y="20.7">MF FACTORY</text>
<g font-size="4.2">
<text x="292.4" y="280.8">SECTION</text>
<text x="131.4" y="286.4">1</text>
<text x="137.2" y="283.3">ELEVATION</text>
<text x="286.7" y="283.9">2</text>
</g>
<g font-size="3.5">
<text x="145.2" y="11.1">1775</text>
<text x="170.6" y="14.4">LENGTH/LEDGE</text>
<text x="132.2" y="19.1">40</text>
<text x="145.1" y="19.1">1695</text>
<text x="161.1" y="19.1">40</text>
<text x="170.6" y="22.3">NOTCH</text>
<text x="133.2" y="27.1">386</text>
<text x="140.5" y="27.1">375</text>
<text x="147.4" y="27.1">419</text>
<text x="153.8" y="27.1">375</text>
<text x="161" y="27.1">220</text>
<text x="132" y="35.1">251</text>
<text x="138.3" y="35.1">375</text>
<text x="145.8" y="35.1">375</text>
<text x="154.1" y="35.1">774</text>
<text x="170.6" y="30.3">RECESS</text>
<text x="170.6" y="38.4">RECESS</text>
<text x="345.5" y="36.4">GENERAL NOTES:</text>
<text x="140.7" y="43.1">1215</text>
<text x="155.9" y="43.1">560</text>
<text x="170.6" y="46.4">TOP NOTCH</text>
<text x="298" y="45.2">200</text>
<text x="145.2" y="50.6">1775</text>
<text x="293.7" y="52.6">150</text>
<text x="300.1" y="52.6">200</text>
<text x="312.8" y="48.5">LENGTH</text>
<text x="348.4" y="48.6">GRADE OF CONCRETE</text>
<text x="394.3" y="48.6">- M40</text>
<text x="134.1" y="58.8">370</text>
<text x="145.1" y="58.8">1035</text>
<text x="157.5" y="58.8">370</text>
<text x="170.6" y="54">GROOVE</text>
<text x="312.8" y="55.8">LEDGE</text>
<text x="348.4" y="55.8">GRADE OF STEEL</text>
<text x="394.3" y="55.8">- Fe500</text>
<text x="170.6" y="62">N1</text>
<text x="295.1" y="60.6">185</text>
<text x="303" y="60.6">15</text>
<text x="312.8" y="63.8">RECESS</text>
<text x="348.4" y="63.6">STRIPPING STRENGTH</text>
<text x="394.3" y="63.6">- M20</text>
<text x="141.6" y="67">1365</text>
<text x="154" y="67">260</text>
<text x="161.7" y="67">150</text>
<text x="170.6" y="70.2">N15</text>
<text x="294.9" y="68.4">190</text>
<text x="303.6" y="68.6">10</text>
<text x="312.8" y="71.8">GROOVE</text>
<text x="345.5" y="71.1">COVER</text>
<text x="128.8" y="75.8">100 T8@200mm C/C 100</text>
<text x="294.5" y="76.6">100</text>
<text x="303.2" y="76.6">100</text>
<text x="170.6" y="79">N12</text>
<text x="312.8" y="79.8">N1/N15</text>
<text x="350.6" y="78.1">WALL</text>
<text x="396.5" y="78.1">- 30mm</text>
<text x="291.2" y="84.6">420</text>
<text x="298" y="84.6">200</text>
<text x="312.8" y="87.8">N12</text>
<text x="350.6" y="84.8">CORBEL</text>
<text x="396.5" y="84.8">- 25mm</text>
<text x="348.4" y="92.9">ALL DIMENSIONS ARE IN MM</text>
<text x="73.7" y="101.3" transform="rotate(-90 73.7 101.3)">N2/N3</text>
<text x="105.7" y="101.2" transform="rotate(-90 105.7 101.2)">N11</text>
<text x="114.6" y="101.2" transform="rotate(-90 114.6 101.2)">SHEARKEY</text>
<text x="183.9" y="101.2" transform="rotate(-90 183.9 101.2)">N11</text>
<text x="192.5" y="101.2" transform="rotate(-90 192.5 101.2)">SHEARKEY</text>
<text x="271.3" y="98.2" transform="rotate(-90 271.3 98.2)">N2</text>
<text x="78.4" y="105.6" transform="rotate(-90 78.4 105.6)">670</text>
<text x="86.4" y="105.6" transform="rotate(-90 86.4 105.6)">670</text>
<text x="276" y="105.6" transform="rotate(-90 276 105.6)">670</text>
<text x="345.5" y="103.7">LEGENDS:</text>
<text x="21.1" y="112.5" transform="rotate(-90 21.1 112.5)">275</text>
<text x="53.1" y="110.6" transform="rotate(-90 53.1 110.6)">40</text>
<text x="94.4" y="110.9" transform="rotate(-90 94.4 110.9)">74</text>
<text x="102.4" y="112" transform="rotate(-90 102.4 112)">120</text>
<text x="111.4" y="110.8" transform="rotate(-90 111.4 110.8)">200</text>
<text x="180.6" y="112" transform="rotate(-90 180.6 112)">120</text>
<text x="189.3" y="111.1" transform="rotate(-90 189.3 111.1)">200</text>
<text x="200.8" y="110.6" transform="rotate(-90 200.8 110.6)">40</text>
<text x="250" y="112.9" transform="rotate(-90 250 112.9)">275</text>
<text x="284" y="110.9" transform="rotate(-90 284 110.9)">74</text>
<text x="348.4" y="112">ERECTION MARK</text>
<text x="383" y="112">-</text>
<text x="70.4" y="119.2" transform="rotate(-90 70.4 119.2)">950</text>
<text x="111.4" y="118.1" transform="rotate(-90 111.4 118.1)">423</text>
<text x="189.3" y="118.5" transform="rotate(-90 189.3 118.5)">423</text>
<text x="209.7" y="115">ROOF</text>
<text x="209.7" y="119">LEVEL</text>
<text x="268" y="119.2" transform="rotate(-90 268 119.2)">950</text>
<text x="21.1" y="120" transform="rotate(-90 21.1 120)">365</text>
<text x="78.4" y="120.2" transform="rotate(-90 78.4 120.2)">1000</text>
<text x="250" y="120.7" transform="rotate(-90 250 120.7)">365</text>
<text x="276" y="120.2" transform="rotate(-90 276 120.2)">1000</text>
<text x="348.4" y="120.3">MOULD FACE</text>
<text x="382.9" y="120.3">-</text>
<text x="397.9" y="121">MF</text>
<text x="111.4" y="126.6" transform="rotate(-90 111.4 126.6)">600</text>
<text x="189.3" y="126.6" transform="rotate(-90 189.3 126.6)">600</text>
<text x="111.4" y="136.6" transform="rotate(-90 111.4 136.6)">600</text>
<text x="189.3" y="136.6" transform="rotate(-90 189.3 136.6)">600</text>
<text x="61.1" y="145.4" transform="rotate(-90 61.1 145.4)">4010</text>
<text x="111.4" y="146.6" transform="rotate(-90 111.4 146.6)">600</text>
<text x="189.3" y="146.6" transform="rotate(-90 189.3 146.6)">600</text>
<text x="200.8" y="146.2" transform="rotate(-90 200.8 146.2)">4000</text>
<text x="258" y="145.4" transform="rotate(-90 258 145.4)">4010</text>
<text x="37.1" y="153.8" transform="rotate(-90 37.1 153.8)">4992</text>
<text x="70.4" y="150.1" transform="rotate(-90 70.4 150.1)">2650</text>
<text x="268" y="150.1" transform="rotate(-90 268 150.1)">2650</text>
<text x="111.4" y="156.6" transform="rotate(-90 111.4 156.6)">600</text>
<text x="189.3" y="156.6" transform="rotate(-90 189.3 156.6)">600</text>
<text x="346.8" y="160.9">CONTRACTOR -:</text>
<text x="111.4" y="166.6" transform="rotate(-90 111.4 166.6)">600</text>
<text x="189.3" y="166.6" transform="rotate(-90 189.3 166.6)">600</text>
<text x="359.3" y="167.3">VME Precast Products</text>
<text x="45.1" y="170.3" transform="rotate(-90 45.1 170.3)">7010</text>
<text x="263.7" y="173.8" transform="rotate(-90 263.7 173.8)">10</text>
<text x="61.1" y="177.5" transform="rotate(-90 61.1 177.5)">20</text>
<text x="66.7" y="174" transform="rotate(-90 66.7 174)">10</text>
<text x="111.4" y="176.6" transform="rotate(-90 111.4 176.6)">600</text>
<text x="189.3" y="176.6" transform="rotate(-90 189.3 176.6)">600</text>
<text x="258" y="177.5" transform="rotate(-90 258 177.5)">20</text>
<text x="66.7" y="180.3" transform="rotate(-90 66.7 180.3)">10</text>
<text x="213.6" y="181.2">MEZZANINE</text>
<text x="213.6" y="185.2">LEVEL</text>
<text x="263.7" y="180.4" transform="rotate(-90 263.7 180.4)">10</text>
<text x="305.7" y="184.4">MF</text>
<text x="12.4" y="188" transform="rotate(-90 12.4 188)">9095</text>
<text x="29.1" y="188" transform="rotate(-90 29.1 188)">9095</text>
<text x="70.4" y="187.7" transform="rotate(-90 70.4 187.7)">1895</text>
<text x="86.4" y="187.8" transform="rotate(-90 86.4 187.8)">9065</text>
<text x="111.4" y="186.6" transform="rotate(-90 111.4 186.6)">600</text>
<text x="189.3" y="186.6" transform="rotate(-90 189.3 186.6)">600</text>
<text x="242" y="188" transform="rotate(-90 242 188)">9095</text>
<text x="268" y="187.7" transform="rotate(-90 268 187.7)">1895</text>
<text x="346.8" y="190.7">STRUCTURAL CONSULTANT -:</text>
<text x="21.1" y="193.4" transform="rotate(-90 21.1 193.4)">8455</text>
<text x="37.1" y="193.9" transform="rotate(-90 37.1 193.9)">49</text>
<text x="102.4" y="197" transform="rotate(-90 102.4 197)">T8@200mm C/C</text>
<text x="111.4" y="196.6" transform="rotate(-90 111.4 196.6)">600</text>
<text x="180.6" y="197" transform="rotate(-90 180.6 197)">T8@200mm C/C</text>
<text x="189.3" y="196.6" transform="rotate(-90 189.3 196.6)">600</text>
<text x="250" y="193.4" transform="rotate(-90 250 193.4)">8455</text>
<text x="357.7" y="197.1">ES STRUCTURAL CONSULTANT</text>
<text x="111.4" y="206.6" transform="rotate(-90 111.4 206.6)">600</text>
<text x="189.3" y="206.6" transform="rotate(-90 189.3 206.6)">600</text>
<text x="37.1" y="220.5" transform="rotate(-90 37.1 220.5)">2951</text>
<text x="61.1" y="221.8" transform="rotate(-90 61.1 221.8)">5045</text>
<text x="111.4" y="216.7" transform="rotate(-90 111.4 216.7)">600</text>
<text x="189.3" y="216.7" transform="rotate(-90 189.3 216.7)">600</text>
<text x="200.8" y="221.7" transform="rotate(-90 200.8 221.7)">5055</text>
<text x="258" y="221.8" transform="rotate(-90 258 221.8)">5045</text>
<text x="45.1" y="224.4" transform="rotate(-90 45.1 224.4)">24</text>
<text x="70.4" y="225.9" transform="rotate(-90 70.4 225.9)">2650</text>
<text x="111.4" y="226.7" transform="rotate(-90 111.4 226.7)">600</text>
<text x="189.3" y="226.7" transform="rotate(-90 189.3 226.7)">600</text>
<text x="268" y="225.9" transform="rotate(-90 268 225.9)">2650</text>
<text x="45.1" y="228.5" transform="rotate(-90 45.1 228.5)">6</text>
<text x="111.4" y="236.7" transform="rotate(-90 111.4 236.7)">600</text>
<text x="189.3" y="236.7" transform="rotate(-90 189.3 236.7)">600</text>
<text x="37.1" y="244" transform="rotate(-90 37.1 244)">49</text>
<text x="119.4" y="244.7" transform="rotate(-90 119.4 244.7)">150</text>
<text x="275.2" y="244.7" transform="rotate(-90 275.2 244.7)">150</text>
<text x="45.1" y="246.7" transform="rotate(-90 45.1 246.7)">2055</text>
<text x="111.4" y="246.7" transform="rotate(-90 111.4 246.7)">600</text>
<text x="189.3" y="246.7" transform="rotate(-90 189.3 246.7)">600</text>
<text x="37.1" y="254.7" transform="rotate(-90 37.1 254.7)">1055</text>
<text x="70.4" y="255" transform="rotate(-90 70.4 255)">950</text>
<text x="111.4" y="255.2" transform="rotate(-90 111.4 255.2)">423</text>
<text x="119.4" y="255.2" transform="rotate(-90 119.4 255.2)">1000</text>
<text x="189.3" y="255.2" transform="rotate(-90 189.3 255.2)">423</text>
<text x="268" y="255" transform="rotate(-90 268 255)">950</text>
<text x="275.2" y="255.2" transform="rotate(-90 275.2 255.2)">1000</text>
<text x="346" y="254.5">DRAWING TITLE</text>
<text x="374.6" y="254.5">-:</text>
<text x="86.4" y="261.7" transform="rotate(-90 86.4 261.7)">30</text>
<text x="102.4" y="261.6" transform="rotate(-90 102.4 261.6)">120</text>
<text x="111.4" y="262.5" transform="rotate(-90 111.4 262.5)">250</text>
<text x="125.9" y="261.7" transform="rotate(-90 125.9 261.7)">25</text>
<text x="180.6" y="261.6" transform="rotate(-90 180.6 261.6)">120</text>
<text x="189.3" y="262.5" transform="rotate(-90 189.3 262.5)">250</text>
<text x="200.8" y="263.8" transform="rotate(-90 200.8 263.8)">145</text>
<text x="283.2" y="261.7" transform="rotate(-90 283.2 261.7)">25</text>
<text x="212.8" y="267.3">EGL</text>
<text x="295.4" y="269.2">100</text>
<text x="301.6" y="269.2">100</text>
<text x="131.6" y="275.2">150</text>
<text x="137.8" y="275.2">438</text>
<text x="145.7" y="275.2">600</text>
<text x="153.6" y="275.2">438</text>
<text x="160.2" y="275.2">150</text>
<text x="312.8" y="272.5">N4/SHEARKEY</text>
<text x="170.6" y="278.5">N4/SHEARKEY</text>
<text x="404.6" y="288.4">GF</text>
</g>
<g font-size="3.4">
<text x="212.1" y="106.8">8000</text>
<text x="221.2" y="173.5">4000</text>
<text x="212.6" y="260.2">-1200</text>
<text x="405.1" y="276.9">A3</text>
</g>
<g font-size="3.2">
<text x="348.5" y="260.9">PW-GF-31-MOULD DRAWING</text>
<text x="405.5" y="282.4">1</text>
</g>
<g font-size="3">
<text x="359.3" y="172.9">Arihant Esta, 2g2, 2</text>
<text x="388.8" y="172.9">floor,</text>
<text x="359.3" y="176.2">No.370, Church Road, Mogappair East,</text>
<text x="359.3" y="179.5">Chennai-600037.</text>
<text x="359.3" y="182.8">Tel:+91- 98400 - 41400 / 90802 - 22066</text>
<text x="357.7" y="201.1">B167, 12th cross street, Jawahar Nagar,</text>
<text x="357.7" y="204.4">Palayamkottai, Tirunelveli-627007</text>
<text x="357.7" y="207.8">Cell No: +91 9865803764</text>
<text x="345.1" y="270.9">JOB NO. :</text>
<text x="360.7" y="271.1">ESP24075</text>
<text x="384.8" y="271.4">DRAWN BY:-</text>
<text x="404.8" y="271.4">AR</text>
<text x="345.1" y="276.8">ELEMENT NO. :</text>
<text x="367.7" y="276.8">PW-GF-31</text>
<text x="384.8" y="276.8">SHEET SIZE:-</text>
<text x="345.1" y="282.4">DWG. NO. :</text>
<text x="345.1" y="287.7">SCALE :</text>
<text x="359.7" y="287.7">1 : 60</text>
<text x="361.9" y="282.4">PW-GF-31(M1)</text>
<text x="384.8" y="282.4">REV.NO:-</text>
<text x="384.8" y="288">LEVEL. :</text>
</g>
<g font-size="2.8">
<text x="157.3" y="87.7">2</text>
<text x="170.1" y="108.5">2</text>
<text x="170.1" y="244.6">1</text>
<text x="293.5" y="286.9">1 : 60</text>
<text x="138.2" y="289.4">1 : 60</text>
</g>
<g font-size="2.5">
<text x="347.4" y="232">1</text>
<text x="353.6" y="232">26-05-25</text>
<text x="372" y="232">FOR APPROVAL</text>
<text x="345.9" y="238.6">Rev</text>
<text x="347.4" y="235.3">0</text>
<text x="353.6" y="235.3">21-04-25</text>
<text x="355.9" y="238.6">Date</text>
<text x="372" y="235.3">FOR APPROVAL</text>
<text x="375.3" y="238.6">Description</text>
<text x="398.2" y="238.6">Chkd</text>
<text x="406" y="238.6">Appd.</text>
<text x="366" y="245.4">REVISION SCHEDULE</text>
</g>
<g font-size="2.1">
<text x="399.5" y="231.8">PK</text>
<text x="407" y="231.8">PRC</text>
<text x="399.5" y="235.2">PK</text>
<text x="407" y="235.2">PRC</text>
</g>
<text font-size="2" x="385.7" y="172">nd</text>
</svg>
